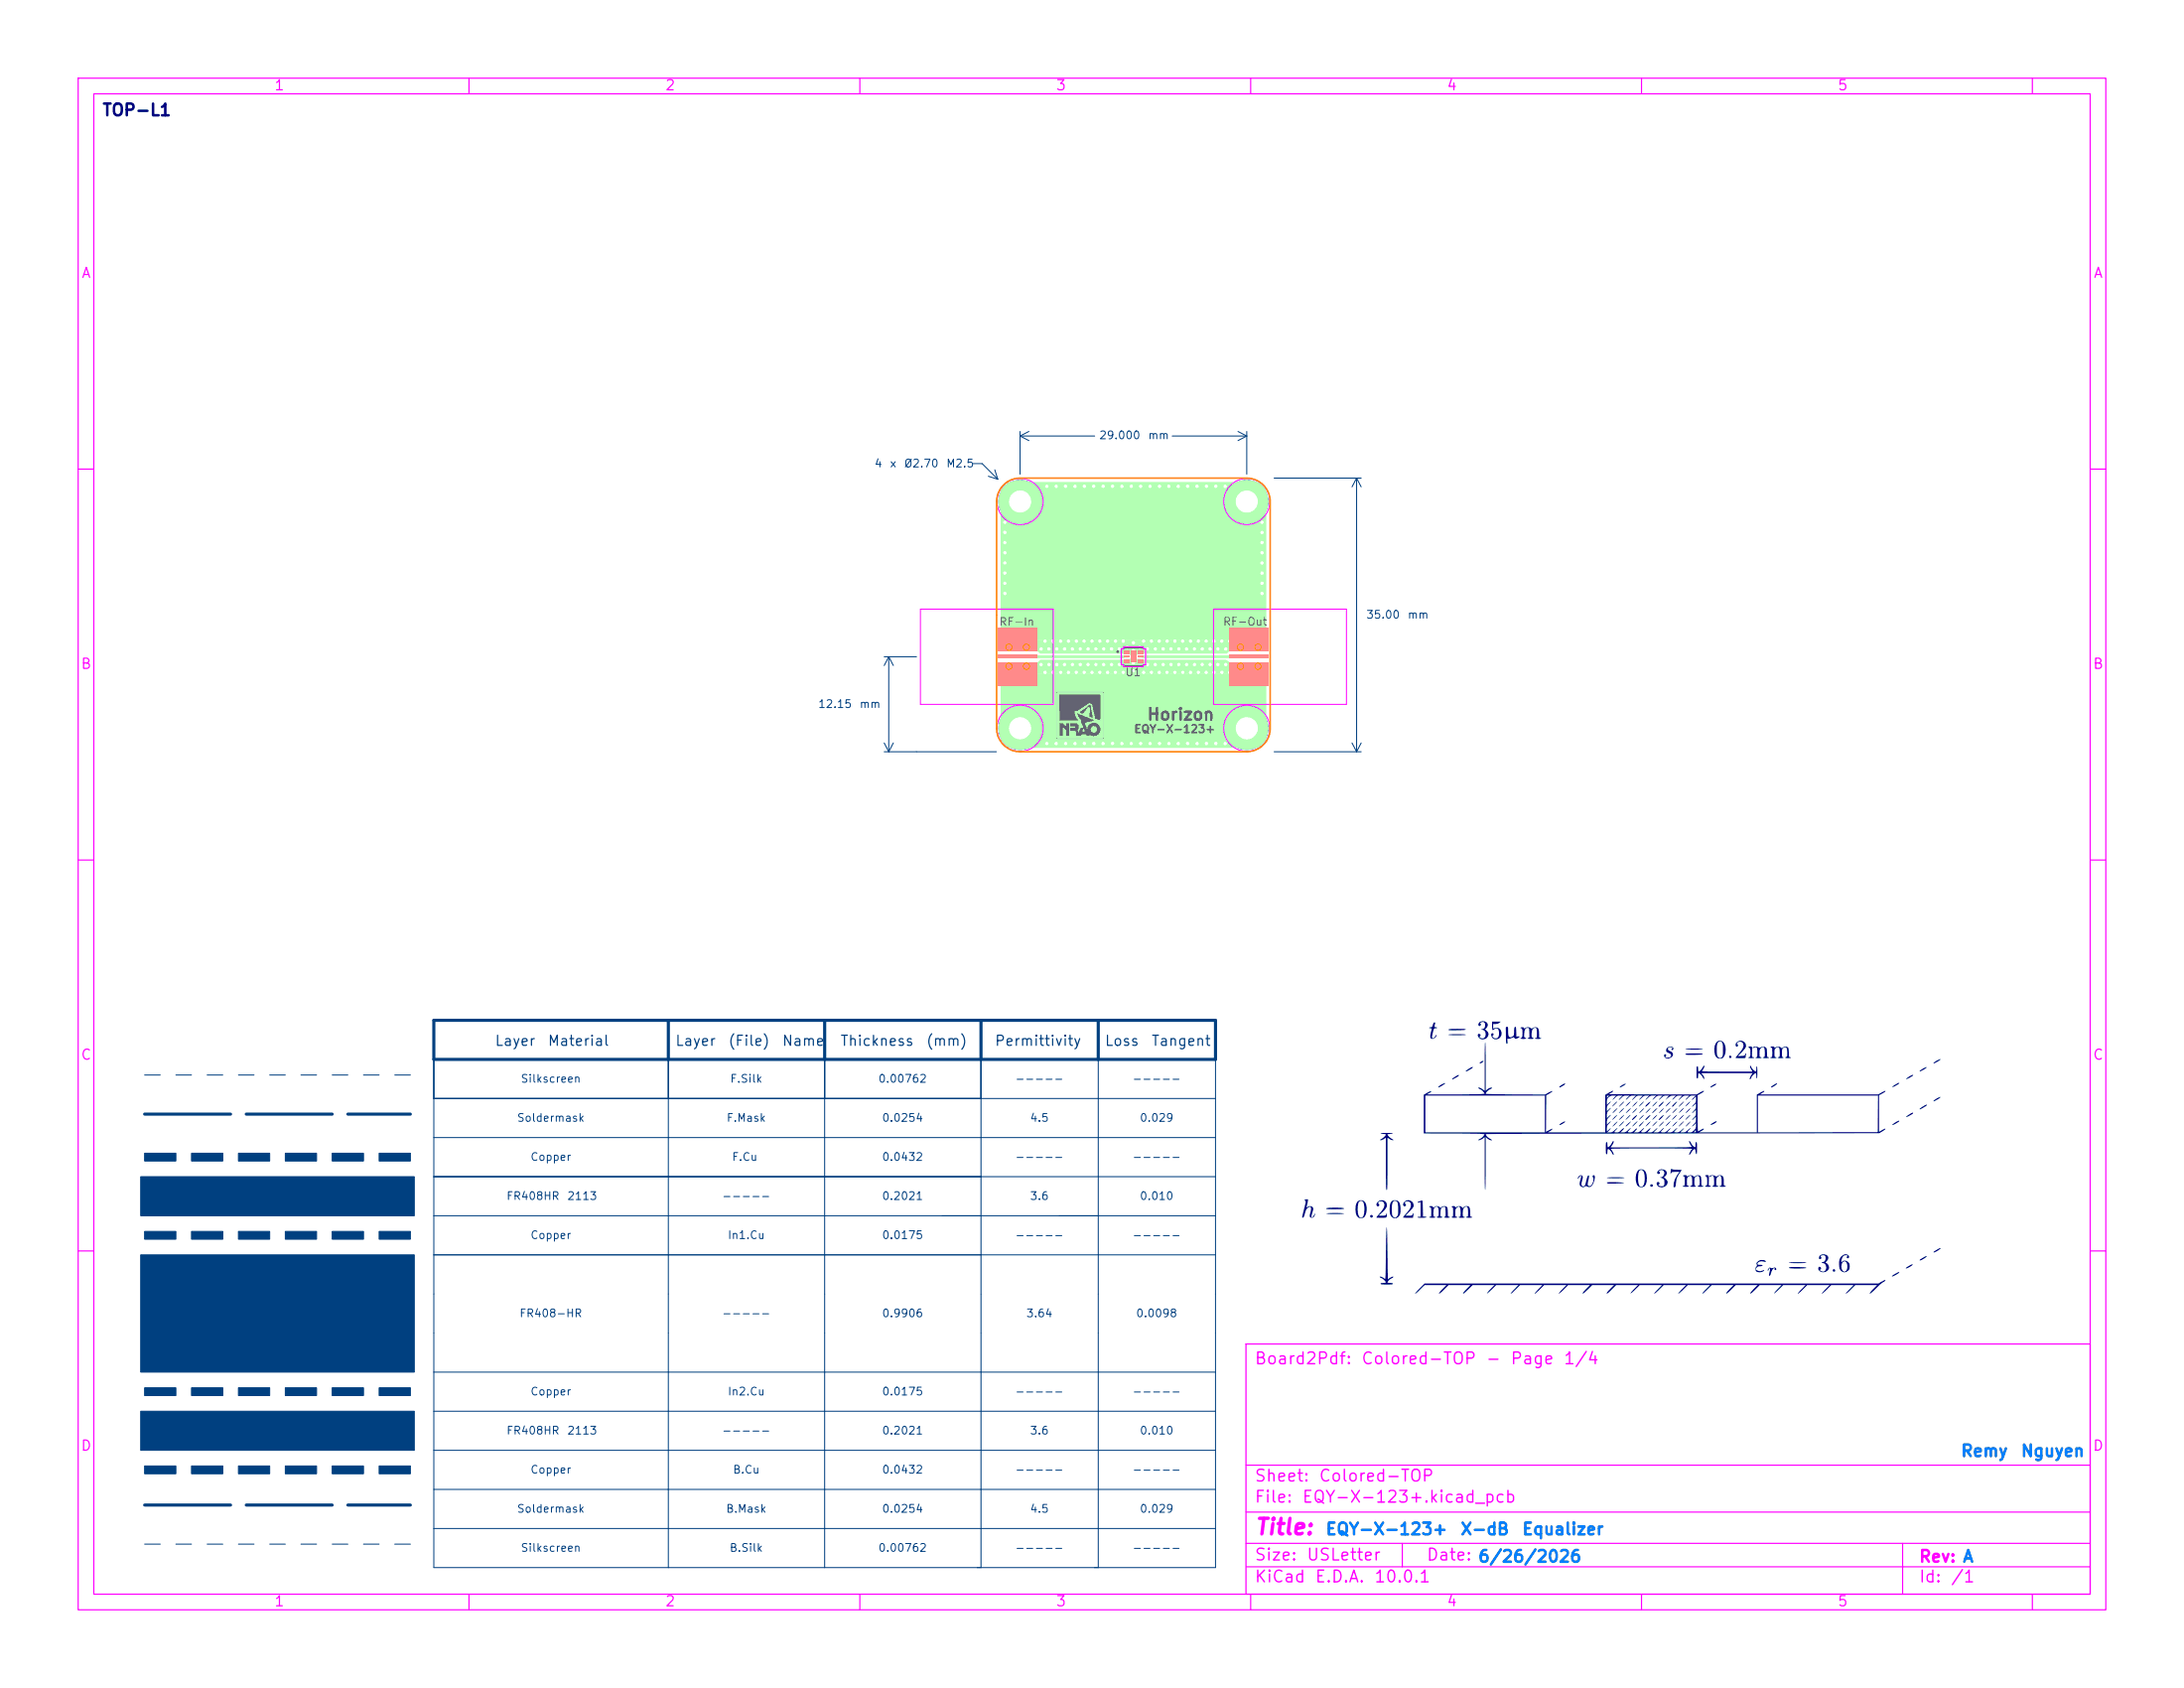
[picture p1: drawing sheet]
<svg xmlns="http://www.w3.org/2000/svg" width="279mm" height="216mm" viewBox="0 0 279 216" stroke-linecap="round" stroke-linejoin="round" font-family="sans-serif">
<g fill="none" stroke="#0080ff" stroke-width=".15">
<circle cx="130.5" cy="64.1" r="2.7"/>
<circle cx="159.5" cy="64.1" r="2.7"/>
<circle cx="130.5" cy="93.1" r="2.7"/>
<circle cx="159.5" cy="93.1" r="2.7"/>
</g>
<g fill="#b3ffb3">
<path d="M143.7 83.2h.7v.4h-.7z"/>
<path d="M143.7 83.9h.7v.2h-.7z"/>
<path d="M143.7 84.4h.7v.4h-.7z"/>
<path d="M145.5 84.4h.7v.4h-.7z"/>
<path d="M145.5 83.9h.7v.2h-.7z"/>
<path d="M145.5 83.2h.7v.4h-.7z"/>
<path d="M144.7 83.3h.6v1.4h-.6z"/>
</g>
<path d="M157.3 84h5.1" fill="none" stroke="#b3ffb3" stroke-width=".41"/>
<g fill="#b3ffb3">
<path d="M157.3 84.7h5.1v3.1h-5.1z"/>
<path d="M157.3 80.2h5.1v3.1h-5.1z"/>
</g>
<g fill="#b3ffb3" stroke="#b3ffb3" stroke-width=".13">
<circle cx="159.5" cy="93.1" r="2.7"/>
<circle cx="159.5" cy="64.1" r="2.7"/>
<circle cx="130.5" cy="64.1" r="2.7"/>
</g>
<path d="M127.6 84h5.1" fill="none" stroke="#b3ffb3" stroke-width=".41"/>
<g fill="#b3ffb3">
<path d="M127.6 80.2h5.1v3.1h-5.1z"/>
<path d="M127.6 84.7h5.1v3.1h-5.1z"/>
</g>
<g fill="#b3ffb3" stroke="#b3ffb3" stroke-width=".13">
<circle cx="130.5" cy="93.1" r="2.7"/>
<circle cx="139.9" cy="95.1" r=".3"/>
<circle cx="145.8" cy="85.2" r=".3"/>
<circle cx="155.3" cy="82" r=".3"/>
<circle cx="136.3" cy="62.2" r=".3"/>
<circle cx="136.7" cy="82" r=".3"/>
<circle cx="161.8" cy="85.8" r=".3"/>
<circle cx="145.8" cy="82.8" r=".3"/>
<circle cx="150.3" cy="82" r=".3"/>
<circle cx="148.3" cy="82" r=".3"/>
<circle cx="156.7" cy="95.1" r=".3"/>
<circle cx="140.7" cy="82" r=".3"/>
<circle cx="145.9" cy="95.1" r=".3"/>
<circle cx="154.3" cy="86" r=".3"/>
<circle cx="135.7" cy="86" r=".3"/>
<circle cx="161.5" cy="75.9" r=".3"/>
<circle cx="133.9" cy="95.1" r=".3"/>
<circle cx="146.8" cy="83" r=".3"/>
<circle cx="145" cy="84.8" r=".3"/>
<circle cx="146.8" cy="85" r=".3"/>
<circle cx="150.8" cy="83" r=".3"/>
<circle cx="152.3" cy="82" r=".3"/>
<circle cx="148.8" cy="83" r=".3"/>
<circle cx="145.9" cy="62.2" r=".3"/>
<circle cx="160.4" cy="85.8" r=".3"/>
<circle cx="151.9" cy="62.2" r=".3"/>
<circle cx="159.2" cy="82.2" r=".3"/>
<circle cx="132.3" cy="82.3" r=".3"/>
<circle cx="151.3" cy="82" r=".3"/>
<circle cx="156.3" cy="82" r=".3"/>
<circle cx="135.2" cy="85" r=".3"/>
<circle cx="150.7" cy="62.2" r=".3"/>
<circle cx="159.8" cy="82.8" r=".3"/>
<circle cx="161.2" cy="86.4" r=".3"/>
<circle cx="141.2" cy="85" r=".3"/>
<circle cx="152.8" cy="85" r=".3"/>
<circle cx="136.7" cy="86" r=".3"/>
<circle cx="148.8" cy="85" r=".3"/>
<circle cx="154.3" cy="62.2" r=".3"/>
<circle cx="141.1" cy="62.2" r=".3"/>
<circle cx="155.3" cy="86" r=".3"/>
<circle cx="155.5" cy="62.2" r=".3"/>
<circle cx="129.6" cy="82.2" r=".3"/>
<circle cx="145" cy="85.8" r=".3"/>
<circle cx="151.9" cy="95.1" r=".3"/>
<circle cx="154.3" cy="82" r=".3"/>
<circle cx="138.7" cy="86" r=".3"/>
<circle cx="128.8" cy="81.6" r=".3"/>
<circle cx="146.3" cy="86" r=".3"/>
<circle cx="159.8" cy="85.2" r=".3"/>
<circle cx="137.5" cy="95.1" r=".3"/>
<circle cx="156.3" cy="86" r=".3"/>
<circle cx="129.6" cy="85.8" r=".3"/>
<circle cx="161.5" cy="69.4" r=".3"/>
<circle cx="154.8" cy="85" r=".3"/>
<circle cx="159.4" cy="85.8" r=".3"/>
<circle cx="135.1" cy="62.2" r=".3"/>
<circle cx="128.5" cy="70.7" r=".3"/>
<circle cx="138.7" cy="82" r=".3"/>
<circle cx="153.3" cy="82" r=".3"/>
<circle cx="141.1" cy="95.1" r=".3"/>
<circle cx="150.8" cy="85" r=".3"/>
<circle cx="157.3" cy="82" r=".3"/>
<circle cx="148.3" cy="62.2" r=".3"/>
<circle cx="133.2" cy="85" r=".3"/>
<circle cx="149.3" cy="86" r=".3"/>
<circle cx="135.2" cy="83" r=".3"/>
<circle cx="134.7" cy="86" r=".3"/>
<circle cx="133.9" cy="62.2" r=".3"/>
<circle cx="134.2" cy="85" r=".3"/>
<circle cx="148.3" cy="86" r=".3"/>
<circle cx="147.1" cy="62.2" r=".3"/>
<circle cx="157.7" cy="85.2" r=".3"/>
<circle cx="155.5" cy="95.1" r=".3"/>
<circle cx="128.5" cy="73.3" r=".3"/>
<circle cx="132.2" cy="85.7" r=".3"/>
<circle cx="147.3" cy="82" r=".3"/>
<circle cx="153.1" cy="95.1" r=".3"/>
<circle cx="143.7" cy="86" r=".3"/>
<circle cx="135.1" cy="95.1" r=".3"/>
<circle cx="144.7" cy="62.2" r=".3"/>
<circle cx="150.3" cy="86" r=".3"/>
<circle cx="144.7" cy="95.1" r=".3"/>
<circle cx="143.7" cy="82" r=".3"/>
<circle cx="135.7" cy="82" r=".3"/>
<circle cx="161.5" cy="70.7" r=".3"/>
<circle cx="139.7" cy="86" r=".3"/>
<circle cx="134.2" cy="83" r=".3"/>
<circle cx="139.7" cy="82" r=".3"/>
<circle cx="143.5" cy="62.2" r=".3"/>
<circle cx="142.2" cy="85" r=".3"/>
<circle cx="147.1" cy="95.1" r=".3"/>
<circle cx="149.5" cy="62.2" r=".3"/>
<circle cx="156.8" cy="85" r=".3"/>
<circle cx="141.2" cy="83" r=".3"/>
<circle cx="153.8" cy="85" r=".3"/>
<circle cx="128.5" cy="75.9" r=".3"/>
<circle cx="157.3" cy="86" r=".3"/>
<circle cx="148.3" cy="95.1" r=".3"/>
<circle cx="128.8" cy="86.4" r=".3"/>
<circle cx="161.5" cy="66.8" r=".3"/>
<circle cx="139.9" cy="62.2" r=".3"/>
<circle cx="155.8" cy="85" r=".3"/>
<circle cx="142.7" cy="86" r=".3"/>
<circle cx="130.6" cy="85.8" r=".3"/>
<circle cx="137.7" cy="82" r=".3"/>
<circle cx="153.1" cy="62.2" r=".3"/>
<circle cx="141.7" cy="82" r=".3"/>
<circle cx="158.6" cy="81.6" r=".3"/>
<circle cx="150.7" cy="95.1" r=".3"/>
<circle cx="139.2" cy="83" r=".3"/>
<circle cx="131.4" cy="86.4" r=".3"/>
<circle cx="156.8" cy="83" r=".3"/>
<circle cx="151.8" cy="83" r=".3"/>
<circle cx="142.2" cy="83" r=".3"/>
<circle cx="149.8" cy="83" r=".3"/>
<circle cx="139.2" cy="85" r=".3"/>
<circle cx="149.3" cy="82" r=".3"/>
<circle cx="128.5" cy="72" r=".3"/>
<circle cx="136.2" cy="85" r=".3"/>
<circle cx="146.3" cy="82" r=".3"/>
<circle cx="161.8" cy="82.2" r=".3"/>
<circle cx="154.3" cy="95.1" r=".3"/>
<circle cx="137.5" cy="62.2" r=".3"/>
<circle cx="145" cy="84" r=".3"/>
<circle cx="152.3" cy="86" r=".3"/>
<circle cx="153.3" cy="86" r=".3"/>
<circle cx="160.4" cy="82.2" r=".3"/>
<circle cx="142.3" cy="62.2" r=".3"/>
<circle cx="144.2" cy="82.8" r=".3"/>
<circle cx="151.8" cy="85" r=".3"/>
<circle cx="136.2" cy="83" r=".3"/>
<circle cx="147.8" cy="85" r=".3"/>
<circle cx="130.8" cy="82.2" r=".3"/>
<circle cx="137.7" cy="86" r=".3"/>
<circle cx="142.7" cy="82" r=".3"/>
<circle cx="155.8" cy="83" r=".3"/>
<circle cx="138.2" cy="85" r=".3"/>
<circle cx="145" cy="82.2" r=".3"/>
<circle cx="128.5" cy="74.6" r=".3"/>
<circle cx="161.5" cy="74.6" r=".3"/>
<circle cx="157.7" cy="82.8" r=".3"/>
<circle cx="131.4" cy="81.6" r=".3"/>
<circle cx="161.5" cy="72" r=".3"/>
<circle cx="154.8" cy="83" r=".3"/>
<circle cx="133.2" cy="83" r=".3"/>
<circle cx="156.7" cy="62.2" r=".3"/>
<circle cx="147.8" cy="83" r=".3"/>
<circle cx="128.5" cy="68.1" r=".3"/>
<circle cx="161.5" cy="68.1" r=".3"/>
<circle cx="130.2" cy="85.2" r=".3"/>
<circle cx="144.2" cy="85.2" r=".3"/>
<circle cx="141.7" cy="86" r=".3"/>
<circle cx="138.7" cy="62.2" r=".3"/>
<circle cx="140.7" cy="86" r=".3"/>
<circle cx="143.5" cy="95.1" r=".3"/>
<circle cx="158.6" cy="86.4" r=".3"/>
<circle cx="152.8" cy="83" r=".3"/>
<circle cx="133.7" cy="82" r=".3"/>
<circle cx="145" cy="83.2" r=".3"/>
<circle cx="149.5" cy="95.1" r=".3"/>
<circle cx="143.2" cy="83" r=".3"/>
<circle cx="128.5" cy="69.4" r=".3"/>
<circle cx="134.7" cy="82" r=".3"/>
<circle cx="140.2" cy="83" r=".3"/>
<circle cx="147.3" cy="86" r=".3"/>
<circle cx="140.2" cy="85" r=".3"/>
<circle cx="143.2" cy="85" r=".3"/>
<circle cx="130.2" cy="82.8" r=".3"/>
<circle cx="161.5" cy="73.3" r=".3"/>
<circle cx="142.3" cy="95.1" r=".3"/>
<circle cx="128.2" cy="85.8" r=".3"/>
<circle cx="137.2" cy="85" r=".3"/>
<circle cx="133.7" cy="86" r=".3"/>
<circle cx="136.3" cy="95.1" r=".3"/>
<circle cx="153.8" cy="83" r=".3"/>
<circle cx="137.2" cy="83" r=".3"/>
<circle cx="151.3" cy="86" r=".3"/>
<circle cx="128.5" cy="66.8" r=".3"/>
<circle cx="161.2" cy="81.6" r=".3"/>
<circle cx="128.2" cy="82.2" r=".3"/>
<circle cx="138.7" cy="95.1" r=".3"/>
<circle cx="138.2" cy="83" r=".3"/>
<circle cx="149.8" cy="85" r=".3"/>
</g>
<path d="M130.2 84h13.3M146.5 84h13.3" fill="none" stroke="#b3ffb3" stroke-width=".37"/>
<g fill="#b3ffb3">
<path d="M145.7 83.9l.8-.1v.4l-.8-.1z"/>
<path d="M143.5 83.8l.8 .1v.2l-.8 .1z"/>
<path d="M127.9 81.8h34.1v1.4l-.7 .1-.1-.2a.41 .41 0 0 0 .1-.6 .41 .41 0 0 0-.6 0 .41 .41 0 0 0-.1 .5l.1 .2-.1 .1h-1.5l-.1-.2a.41 .41 0 0 0 0-.6 .41 .41 0 0 0-.5 0 .41 .41 0 0 0-.1 .5l.1 .2-.1 .1h-1.1l-.5 .3h-10.4l-.9 .1-.1 .1-.1 .3 .2 .2 1 .1h10.3l.5 .3h1.1v.2a.42 .42 0 0 0 0 .6 .42 .42 0 0 0 .6 0 .42 .42 0 0 0 0-.6l.1-.2h1.5l.1 .1-.1 .1a.41 .41 0 0 0 .1 .6 .41 .41 0 0 0 .6 0 .41 .41 0 0 0-.1-.6l.1-.2 .7 .1v1.2v.1h-34.1v-1.4h.8l.1 .2a.42 .42 0 0 0 0 .6 .42 .42 0 0 0 .6 0 .42 .42 0 0 0-.1-.6l.1-.2h1.5l.2 .1-.1 .1a.41 .41 0 0 0 0 .6 .41 .41 0 0 0 .6 0 .41 .41 0 0 0 0-.6l.1-.2h1l.5-.3h10.4l.9-.1 .1-.1 .1-.3-.2-.2-1-.1h-10.3l-.5-.3h-1l-.1-.1a.43 .43 0 0 0 0-.7 .43 .43 0 0 0-.7 .2l.2 .5-.2 .1h-1.5l-.1-.1 .1-.1a.41 .41 0 0 0-.1-.6 .41 .41 0 0 0-.6 0 .41 .41 0 0 0 .1 .6l-.1 .2-.8-.1z"/>
<path d="M128 86.1h34v8.7l-.4 .5-.5 .4-32.2-.1-.6-.4-.3-.4z"/>
<path d="M128.3 62.1l.6-.4h32.3l.5 .4 .3 .4v19.3h-34v-19.2z"/>
</g>
<g fill="#fff" stroke="#fff" stroke-width=".13">
<circle cx="139.9" cy="95.1" r=".15"/>
<circle cx="145.8" cy="85.2" r=".15"/>
<circle cx="155.3" cy="82" r=".15"/>
<circle cx="136.3" cy="62.2" r=".15"/>
<circle cx="136.7" cy="82" r=".15"/>
<circle cx="161.8" cy="85.8" r=".15"/>
<circle cx="145.8" cy="82.8" r=".15"/>
<circle cx="150.3" cy="82" r=".15"/>
<circle cx="148.3" cy="82" r=".15"/>
<circle cx="156.7" cy="95.1" r=".15"/>
<circle cx="140.7" cy="82" r=".15"/>
<circle cx="145.9" cy="95.1" r=".15"/>
<circle cx="154.3" cy="86" r=".15"/>
<circle cx="135.7" cy="86" r=".15"/>
<circle cx="161.4" cy="75.9" r=".15"/>
<circle cx="133.9" cy="95.1" r=".15"/>
<circle cx="146.8" cy="83" r=".15"/>
<circle cx="145" cy="84.8" r=".15"/>
<circle cx="146.8" cy="85" r=".15"/>
<circle cx="150.8" cy="83" r=".15"/>
<circle cx="152.3" cy="82" r=".15"/>
<circle cx="148.8" cy="83" r=".15"/>
<circle cx="145.9" cy="62.2" r=".15"/>
<circle cx="160.4" cy="85.8" r=".15"/>
<circle cx="151.9" cy="62.2" r=".15"/>
<circle cx="159.2" cy="82.2" r=".15"/>
<circle cx="132.3" cy="82.3" r=".15"/>
<circle cx="151.3" cy="82" r=".15"/>
<circle cx="156.3" cy="82" r=".15"/>
<circle cx="135.2" cy="85" r=".15"/>
<circle cx="150.7" cy="62.2" r=".15"/>
<circle cx="159.8" cy="82.8" r=".15"/>
<circle cx="161.2" cy="86.4" r=".15"/>
<circle cx="141.2" cy="85" r=".15"/>
<circle cx="152.8" cy="85" r=".15"/>
<circle cx="136.7" cy="86" r=".15"/>
<circle cx="148.8" cy="85" r=".15"/>
<circle cx="154.3" cy="62.2" r=".15"/>
<circle cx="141.1" cy="62.2" r=".15"/>
<circle cx="155.3" cy="86" r=".15"/>
<circle cx="155.5" cy="62.2" r=".15"/>
<circle cx="129.6" cy="82.2" r=".15"/>
<circle cx="145" cy="85.8" r=".15"/>
<circle cx="151.9" cy="95.1" r=".15"/>
<circle cx="154.3" cy="82" r=".15"/>
<circle cx="138.7" cy="86" r=".15"/>
<circle cx="128.8" cy="81.6" r=".15"/>
<circle cx="146.3" cy="86" r=".15"/>
<circle cx="159.8" cy="85.2" r=".15"/>
<circle cx="137.5" cy="95.1" r=".15"/>
<circle cx="156.3" cy="86" r=".15"/>
<circle cx="129.6" cy="85.8" r=".15"/>
<circle cx="161.4" cy="69.4" r=".15"/>
<circle cx="154.8" cy="85" r=".15"/>
<circle cx="159.4" cy="85.8" r=".15"/>
<circle cx="135.1" cy="62.2" r=".15"/>
<circle cx="128.5" cy="70.7" r=".15"/>
<circle cx="138.7" cy="82" r=".15"/>
<circle cx="153.3" cy="82" r=".15"/>
<circle cx="141.1" cy="95.1" r=".15"/>
<circle cx="150.8" cy="85" r=".15"/>
<circle cx="157.3" cy="82" r=".15"/>
<circle cx="148.3" cy="62.2" r=".15"/>
<circle cx="133.2" cy="85" r=".15"/>
<circle cx="149.3" cy="86" r=".15"/>
<circle cx="135.2" cy="83" r=".15"/>
<circle cx="134.7" cy="86" r=".15"/>
<circle cx="133.9" cy="62.2" r=".15"/>
<circle cx="134.2" cy="85" r=".15"/>
<circle cx="148.3" cy="86" r=".15"/>
<circle cx="147.1" cy="62.2" r=".15"/>
<circle cx="157.7" cy="85.2" r=".15"/>
<circle cx="155.5" cy="95.1" r=".15"/>
<circle cx="128.6" cy="73.3" r=".15"/>
<circle cx="132.2" cy="85.7" r=".15"/>
<circle cx="147.3" cy="82" r=".15"/>
<circle cx="153.1" cy="95.1" r=".15"/>
<circle cx="143.7" cy="86" r=".15"/>
<circle cx="135.1" cy="95.1" r=".15"/>
<circle cx="144.7" cy="62.2" r=".15"/>
<circle cx="150.3" cy="86" r=".15"/>
<circle cx="144.7" cy="95.1" r=".15"/>
<circle cx="143.7" cy="82" r=".15"/>
<circle cx="135.7" cy="82" r=".15"/>
<circle cx="161.4" cy="70.7" r=".15"/>
<circle cx="139.7" cy="86" r=".15"/>
<circle cx="134.2" cy="83" r=".15"/>
<circle cx="139.7" cy="82" r=".15"/>
<circle cx="143.5" cy="62.2" r=".15"/>
<circle cx="142.2" cy="85" r=".15"/>
<circle cx="147.1" cy="95.1" r=".15"/>
<circle cx="149.5" cy="62.2" r=".15"/>
<circle cx="156.8" cy="85" r=".15"/>
<circle cx="141.2" cy="83" r=".15"/>
<circle cx="153.8" cy="85" r=".15"/>
<circle cx="128.6" cy="75.9" r=".15"/>
<circle cx="157.3" cy="86" r=".15"/>
<circle cx="148.3" cy="95.1" r=".15"/>
<circle cx="128.8" cy="86.4" r=".15"/>
<circle cx="161.4" cy="66.8" r=".15"/>
<circle cx="139.9" cy="62.2" r=".15"/>
<circle cx="155.8" cy="85" r=".15"/>
<circle cx="142.7" cy="86" r=".15"/>
<circle cx="130.6" cy="85.8" r=".15"/>
<circle cx="137.7" cy="82" r=".15"/>
<circle cx="153.1" cy="62.2" r=".15"/>
<circle cx="141.7" cy="82" r=".15"/>
<circle cx="158.6" cy="81.6" r=".15"/>
<circle cx="150.7" cy="95.1" r=".15"/>
<circle cx="139.2" cy="83" r=".15"/>
<circle cx="131.4" cy="86.4" r=".15"/>
<circle cx="156.8" cy="83" r=".15"/>
<circle cx="151.8" cy="83" r=".15"/>
<circle cx="142.2" cy="83" r=".15"/>
<circle cx="149.8" cy="83" r=".15"/>
<circle cx="139.2" cy="85" r=".15"/>
<circle cx="149.3" cy="82" r=".15"/>
<circle cx="128.5" cy="72" r=".15"/>
<circle cx="136.2" cy="85" r=".15"/>
<circle cx="146.3" cy="82" r=".15"/>
<circle cx="161.8" cy="82.2" r=".15"/>
<circle cx="154.3" cy="95.1" r=".15"/>
<circle cx="137.5" cy="62.2" r=".15"/>
<circle cx="145" cy="84" r=".15"/>
<circle cx="152.3" cy="86" r=".15"/>
<circle cx="153.3" cy="86" r=".15"/>
<circle cx="160.4" cy="82.2" r=".15"/>
<circle cx="142.3" cy="62.2" r=".15"/>
<circle cx="144.2" cy="82.8" r=".15"/>
<circle cx="151.8" cy="85" r=".15"/>
<circle cx="136.2" cy="83" r=".15"/>
<circle cx="147.8" cy="85" r=".15"/>
<circle cx="130.8" cy="82.2" r=".15"/>
<circle cx="137.7" cy="86" r=".15"/>
<circle cx="142.7" cy="82" r=".15"/>
<circle cx="155.8" cy="83" r=".15"/>
<circle cx="138.2" cy="85" r=".15"/>
<circle cx="145" cy="82.2" r=".15"/>
<circle cx="128.6" cy="74.6" r=".15"/>
<circle cx="161.4" cy="74.6" r=".15"/>
<circle cx="157.7" cy="82.8" r=".15"/>
<circle cx="131.4" cy="81.6" r=".15"/>
<circle cx="161.4" cy="72" r=".15"/>
<circle cx="154.8" cy="83" r=".15"/>
<circle cx="133.2" cy="83" r=".15"/>
<circle cx="156.7" cy="62.2" r=".15"/>
<circle cx="147.8" cy="83" r=".15"/>
<circle cx="128.5" cy="68.1" r=".15"/>
<circle cx="161.4" cy="68.1" r=".15"/>
<circle cx="130.2" cy="85.2" r=".15"/>
<circle cx="144.2" cy="85.2" r=".15"/>
<circle cx="141.7" cy="86" r=".15"/>
<circle cx="138.7" cy="62.2" r=".15"/>
<circle cx="140.7" cy="86" r=".15"/>
<circle cx="143.5" cy="95.1" r=".15"/>
<circle cx="158.6" cy="86.4" r=".15"/>
<circle cx="152.8" cy="83" r=".15"/>
<circle cx="133.7" cy="82" r=".15"/>
<circle cx="145" cy="83.2" r=".15"/>
<circle cx="149.5" cy="95.1" r=".15"/>
<circle cx="143.2" cy="83" r=".15"/>
<circle cx="128.5" cy="69.4" r=".15"/>
<circle cx="134.7" cy="82" r=".15"/>
<circle cx="140.2" cy="83" r=".15"/>
<circle cx="147.3" cy="86" r=".15"/>
<circle cx="140.2" cy="85" r=".15"/>
<circle cx="143.2" cy="85" r=".15"/>
<circle cx="130.2" cy="82.8" r=".15"/>
<circle cx="161.4" cy="73.3" r=".15"/>
<circle cx="142.3" cy="95.1" r=".15"/>
<circle cx="128.2" cy="85.8" r=".15"/>
<circle cx="137.2" cy="85" r=".15"/>
<circle cx="133.7" cy="86" r=".15"/>
<circle cx="136.3" cy="95.1" r=".15"/>
<circle cx="153.8" cy="83" r=".15"/>
<circle cx="137.2" cy="83" r=".15"/>
<circle cx="151.3" cy="86" r=".15"/>
<circle cx="128.5" cy="66.8" r=".15"/>
<circle cx="161.2" cy="81.6" r=".15"/>
<circle cx="128.2" cy="82.2" r=".15"/>
<circle cx="138.7" cy="95.1" r=".15"/>
<circle cx="138.2" cy="83" r=".15"/>
<circle cx="149.8" cy="85" r=".15"/>
<circle cx="159.5" cy="93.1" r="1.35"/>
<circle cx="159.5" cy="64.1" r="1.35"/>
<circle cx="130.5" cy="64.1" r="1.35"/>
<circle cx="130.5" cy="93.1" r="1.35"/>
</g>
<g fill="#ff8a8a">
<path d="M143.7 83.2h.7v.4h-.7z"/>
<path d="M143.7 83.9h.7v.2h-.7z"/>
<path d="M143.7 84.4h.7v.4h-.7z"/>
<path d="M145.5 84.4h.7v.4h-.7z"/>
<path d="M145.5 83.9h.7v.2h-.7z"/>
<path d="M145.5 83.2h.7v.4h-.7z"/>
<path d="M144.7 83.3h.6v1.4h-.6z"/>
</g>
<path d="M157.3 84h5.1" fill="none" stroke="#ff8a8a" stroke-width=".41"/>
<g fill="#ff8a8a">
<path d="M157.3 84.7h5.1v3.1h-5.1z"/>
<path d="M157.3 80.2h5.1v3.1h-5.1z"/>
</g>
<path d="M127.6 84h5.1" fill="none" stroke="#ff8a8a" stroke-width=".41"/>
<g fill="#ff8a8a">
<path d="M127.6 80.2h5.1v3.1h-5.1z"/>
<path d="M127.6 84.7h5.1v3.1h-5.1z"/>
</g>
<g fill="none" stroke="#f0f" stroke-width=".15">
<path d="M10 10h259.4v195.9h-259.4zM12 12h255.4v191.9h-255.4zM60 10v2M110 10v2M160 10v2M210 10v2M260 10v2M10 60h2M267.4 60h2M143.4 83h.3v-.3h2.6v.3h.3v2h-.3v.3h-2.6v-.3h-.3zM10 110h2M267.4 110h2"/>
<path d="M10 160h2M159.4 171.9h108v32h-108zM267.4 160h2M159.4 197.4h108M159.4 193.4h108M159.4 187.4h108M179.4 197.4v3M243.4 197.4v6.5M60 203.9v2M110 203.9v2M159.4 200.4h108M160 203.9v2"/>
<path d="M210 203.9v2M260 203.9v2"/>
</g>
<g fill="none" stroke="#f0f" stroke-width=".13">
<path d="M117.8 77.9h16.9v12.2h-16.9zM155.2 77.9h17v12.2h-17z"/>
<circle cx="130.5" cy="64.1" r="2.95"/>
<circle cx="159.5" cy="64.1" r="2.95"/>
<circle cx="130.5" cy="93.1" r="2.95"/>
<circle cx="159.5" cy="93.1" r="2.95"/>
</g>
<g fill="none" stroke="#626262" stroke-width=".15">
<path d="M143.9 85.1h2.2M143.9 82.9h2.2"/>
<circle cx="143" cy="83.3" r=".1"/>
</g>
<g fill="#626262">
<path d="M135.6 92.5h.4l.4 .4v-.4h.4v1.6h-.4v-.7l-.4-.4v1.1h-.4z"/>
<path d="M135.2 88.5h5.9v6h-5.9v-1.5v1.3a.17 .17 0 0 0 0 .2 .17 .17 0 0 0 .3 0h5.6v-6h-5.9v4.5z"/>
<path d="M138.1 91.1l1.1-.8 .1-.2 .3 .2-.1 .1 .3 1.4h-.2a.28 .28 0 0 1-.3-.2 .28 .28 0 0 1 .1-.3l.1-.7-.3-.2-.3 .5a.5 .5 0 0 1-.4 .4z"/>
<path d="M135.5 88.9h5.3v3a.14 .14 0 0 1 0 .2 .14 .14 0 0 1-.2 0l-.5-.2-.3-1.4a.48 .48 0 0 0-.5-.6l-1.3 .9a.34 .34 0 0 1-.5 .1 1.43 1.43 0 0 0 .5 1.2h-2.5z"/>
<path d="M137.8 91.2l2.1 .9-1.1 .4 .3 .8a.84 .84 0 0 1 1.1-.8 .84 .84 0 0 1 .5 1.2 .84 .84 0 0 1-1.3 .2v.2h-.4v-.2h-.7v.2h-.7v-.4a.18 .18 0 0 0 0-.2 .18 .18 0 0 0-.2 0h-.5v-.4h.4a.16 .16 0 0 0 .2 0 .16 .16 0 0 0 0-.2h-.6v-.4h.5a.51 .51 0 0 1 .6 .3 .51 .51 0 0 1-.2 .6l.2 .3 .1-.1h.7l-.1-.3h.8a.4 .4 0 0 0 .6 .3 .4 .4 0 0 0 0-.7 .4 .4 0 0 0-.6 .3l-.8 .1-.1-.1-.1 .4h-.4l.1-.5h.4l-.3-.7v-.4l-.4-.4z"/>
</g>
<path d="M128.4 62a3 3 0 0 1 2.1-.9h29a3 3 0 0 1 3 3.1v28.9a3 3 0 0 1-3 3.1l-29-.1a3 3 0 0 1-3-2.9v-29.1a3 3 0 0 1 .9-2.1z" fill="none" stroke="#ff8000" stroke-width=".2"/>
<g fill="none" stroke="#ff8000" stroke-width=".13">
<circle cx="129.1" cy="85.2" r=".41"/>
<circle cx="129.1" cy="82.8" r=".41"/>
<circle cx="131.3" cy="85.2" r=".41"/>
<circle cx="131.3" cy="82.8" r=".41"/>
<circle cx="158.7" cy="82.8" r=".41"/>
<circle cx="158.7" cy="85.2" r=".41"/>
<circle cx="160.9" cy="82.8" r=".41"/>
<circle cx="160.9" cy="85.2" r=".41"/>
</g>
<g fill="none" stroke="#004080" stroke-width=".13">
<path d="M124.5 59.3h1.1l2 2M130.5 55.2v5.5M130.5 55.8h9.5M130.5 55.8l1.1 .6M131.6 55.2l-1.1 .6M150 55.8h9.5M158.4 55.2l1.1 .6M159.5 55.2v5.5M159.5 55.8l-1.1 .6M126.4 60.9l1.2 .4M127.3 60.1l.3 1.2M163 61.2h11.1"/>
<path d="M173.6 61.2v35M173.6 61.2l.5 1.1M173.6 61.2l-.6 1.1M113.1 96.2h14.4M113.1 84h4.1M113.1 95l.6 1.2M113.7 84v12.2M113.7 84l.6 1.1M113.7 84l-.6 1.1M114.3 95l-.6 1.2M163 96.2h11.1M173 95l.6 1.2"/>
<path d="M174.1 95l-.5 1.2M18.5 137.5h2M22.5 137.5h2M26.5 137.5h2M30.5 137.5h2M34.5 137.5h2M38.5 137.5h2M42.5 137.5h2M46.5 137.5h2M50.5 137.5h2M85.5 135.5v65M105.5 135.5v65"/>
<path d="M140.5 135.5v65M155.5 135.5v65h-100v-65h70v65M55.5 140.5h100M55.5 145.5h100M55.5 150.5h100M55.5 155.5h100M55.5 160.5h100M55.5 175.5h100M18.5 197.5h2M22.5 197.5h2M26.5 197.5h2M30.5 197.5h2"/>
<path d="M34.5 197.5h2M38.5 197.5h2M42.5 197.5h2M46.5 197.5h2M50.5 197.5h2M55.5 180.5h100M55.5 185.5h100M55.5 190.5h100M55.5 195.5h100"/>
</g>
<path d="M55.5 130.5h100v5h-100zM85.5 130.5v5M105.5 130.5v5M125.5 130.5v5M140.5 130.5v5M18.5 142.5h11M31.5 142.5h11M44.5 142.5h8M18.5 192.5h11M31.5 192.5h11M44.5 192.5h8" fill="none" stroke="#004080" stroke-width=".4"/>
<g fill="#004080" stroke="#004080" stroke-width=".13">
<path d="M18.5 147.5h4v1h-4z"/>
<path d="M18.5 157.5h4v1h-4z"/>
<path d="M18.5 177.5h4v1h-4z"/>
<path d="M18.5 187.5h4v1h-4z"/>
<path d="M24.5 147.5h4v1h-4z"/>
<path d="M24.5 157.5h4v1h-4z"/>
<path d="M24.5 177.5h4v1h-4z"/>
<path d="M24.5 187.5h4v1h-4z"/>
<path d="M30.5 147.5h4v1h-4z"/>
<path d="M30.5 157.5h4v1h-4z"/>
<path d="M30.5 177.5h4v1h-4z"/>
<path d="M30.5 187.5h4v1h-4z"/>
<path d="M36.5 147.5h4v1h-4z"/>
<path d="M36.5 157.5h4v1h-4z"/>
<path d="M36.5 177.5h4v1h-4z"/>
<path d="M36.5 187.5h4v1h-4z"/>
<path d="M42.5 147.5h4v1h-4z"/>
<path d="M42.5 157.5h4v1h-4z"/>
<path d="M42.5 177.5h4v1h-4z"/>
<path d="M42.5 187.5h4v1h-4z"/>
<path d="M48.5 147.5h4v1h-4z"/>
<path d="M48.5 157.5h4v1h-4z"/>
<path d="M48.5 177.5h4v1h-4z"/>
<path d="M48.5 187.5h4v1h-4z"/>
<path d="M18 150.5h35v5h-35z"/>
<path d="M18 160.5h35v15h-35z"/>
<path d="M18 180.5h35v5h-35z"/>
</g>
<g fill="#000080">
<path d="M221.2 135l.3 .1v.2h-.3z"/>
<path d="M234.5 162.4h.2v.2h-.2z"/>
<path d="M175.3 155.5l.1-.1 .2 .1-.1 .3a.19 .19 0 0 1-.2-.2 .19 .19 0 0 1 0-.1z"/>
<path d="M189.3 135.9l.2-.2h.3l-.4 .3h-.1z"/>
<path d="M199.5 143.8l.7-.4-.5 .4-.2 .1z"/>
<path d="M209.8 143.8l.5-.4-.4 .6-.2 .1z"/>
<path d="M207.3 138.9l.7-.3-.3 .3-.5 .2z"/>
<path d="M208.9 143l.5-.4-.2 .4-.4 .2z"/>
<path d="M210.6 141.3l.5-.4-.2 .4-.4 .2z"/>
<path d="M210.6 143l.5-.4-.2 .4-.4 .2z"/>
<path d="M212.3 141.3l.5-.4-.2 .4-.4 .2z"/>
<path d="M212.3 143l.5-.4-.2 .4-.4 .2z"/>
<path d="M218.9 138.9l.7-.3-.3 .3-.5 .2z"/>
<path d="M218.9 143.8l.7-.4a.92 .92 0 0 1-.8 .5z"/>
<path d="M199.5 138.9l.7-.3a.96 .96 0 0 1-.7 .4z"/>
<path d="M206.5 141.2l.4-.3-.7 .6z"/>
<path d="M206.5 142.9l.4-.3-.7 .6z"/>
<path d="M206.6 142l.3-.3-.6 .7z"/>
<path d="M206.6 143.7l.3-.3-.6 .7z"/>
<path d="M208.3 141.2l.3-.3-.6 .6z"/>
<path d="M208.3 142.9l.3-.3-.6 .6z"/>
<path d="M208.3 142l.3-.3-.6 .7z"/>
<path d="M208.1 143.8l.5-.4-.6 .7z"/>
<path d="M209.1 142l.3-.3-.6 .7z"/>
<path d="M210 141.2l.3-.3-.6 .6z"/>
<path d="M210 142.9l.3-.3-.6 .6z"/>
<path d="M210 142l.3-.3-.6 .7z"/>
<path d="M210.8 142l.4-.3-.7 .7z"/>
<path d="M210.8 143.7l.4-.3-.7 .7z"/>
<path d="M211.7 141.2l.3-.3-.6 .6z"/>
<path d="M211.7 142.9l.3-.3-.6 .6z"/>
<path d="M211.7 143.7l.3-.3-.6 .6z"/>
<path d="M211.5 142.1l.5-.4-.6 .7z"/>
<path d="M212.5 142l.4-.3-.7 .7z"/>
<path d="M212.5 143.7l.4-.3-.7 .7z"/>
<path d="M213.4 141.2l.3-.3-.6 .6z"/>
<path d="M213.4 142l.3-.3-.6 .6z"/>
<path d="M213.4 143.7l.3-.3-.6 .6z"/>
<path d="M214.2 142.9l.3-.3-.6 .6z"/>
<path d="M214.2 142l.4-.3-.7 .7z"/>
<path d="M214.2 143.7l.4-.3-.7 .7z"/>
<path d="M215.1 142l.3-.3-.6 .6z"/>
<path d="M215.9 141.2l.3-.3-.6 .6z"/>
<path d="M215.9 142.9l.3-.3-.6 .6z"/>
<path d="M215.9 142l.4-.3-.7 .7z"/>
<path d="M215.9 143.7l.4-.3-.7 .7z"/>
<path d="M226.6 139l.7-.4a.92 .92 0 0 1-.7 .4z"/>
<path d="M242.1 139l.9-.5-.4 .3-.5 .2z"/>
<path d="M242.1 163.2l.9-.5a1.28 1.28 0 0 1-1 .5z"/>
<path d="M242.1 143.8l.7-.4h.2l-.7 .4-.2 .1z"/>
<path d="M243.9 162.1l.6-.4h.2l-.6 .5h-.3z"/>
<path d="M243.9 138l.8-.5-.4 .3-.4 .2z"/>
<path d="M243.9 142.8l.6-.4 .3-.1-.7 .5-.3 .1z"/>
<path d="M245.6 136.9l.9-.4a1.21 1.21 0 0 1-.9 .5z"/>
<path d="M247.4 135.9l.9-.4a1.21 1.21 0 0 1-.9 .5z"/>
<path d="M184.1 138.9l.8-.4-.9 .6z"/>
<path d="M185.8 137.9l.8-.4v.1l-.8 .5z"/>
<path d="M187.6 136.9l.6-.4h.2a1.15 1.15 0 0 1-.9 .5z"/>
<path d="M207.4 141.2l.4-.3-.7 .7z"/>
<path d="M207.4 142l.4-.3-.7 .7z"/>
<path d="M207.4 142.9l.4-.3-.7 .7z"/>
<path d="M207.4 143.7l.4-.3-.7 .7z"/>
<path d="M209.1 141.2l.4-.3-.7 .7z"/>
<path d="M209.1 143.7l.4-.3-.7 .7z"/>
<path d="M213.3 142.9l.4-.3-.7 .7z"/>
<path d="M214.2 141.2l.3-.3a.96 .96 0 0 1-.6 .6z"/>
<path d="M215 141.2l.4-.3-.6 .7z"/>
<path d="M215 142.9l.4-.3-.6 .7z"/>
<path d="M215 143.7l.4-.3-.6 .7z"/>
<path d="M245.6 161.1l.9-.4a1.42 1.42 0 0 1-.9 .5z"/>
<path d="M245.6 141.8l.7-.5h.2a1.33 1.33 0 0 1-.9 .5z"/>
<path d="M247.4 140.7l.5-.3 .3-.1v.1a1.28 1.28 0 0 1-.8 .4z"/>
<path d="M247.4 160.1l.9-.5a1.42 1.42 0 0 1-.9 .5z"/>
<path d="M169.7 155.2l1.1-.1 1.1 .1-1.1 .1z"/>
<path d="M185.3 132.3h1.1h1.1l-1.1 .1z"/>
<path d="M205.6 150.6h1.1h1.1l-1.1 .1z"/>
<path d="M215.6 134.2l1.1-.1 1.2 .1-1.2 .1z"/>
<path d="M228.8 161.5l1.2-.1 1.1 .1-1.1 .1z"/>
<path d="M169.7 154.6l1-.1 1.2 .1-1.1 .1h-.9z"/>
<path d="M185.3 131.7l.4-.1a4 4 0 0 1 1.8 .1l-1.4 .1z"/>
<path d="M205.6 151.2l2.2 .1-1.8 .1h-.3z"/>
<path d="M228.9 162.1h1.1l1.1 .1h-.5a3.8 3.8 0 0 1-1.7-.1z"/>
<path d="M215.6 134.8l1.6-.1 .6 .1-1.4 .1h-.7z"/>
<path d="M181.3 153.8l.7-.2v2h.4v.1h-1.1l.4-.1v-1.8z"/>
<path d="M218.2 150.3h.3l.1 .1v1.2l.3 .1-.4 .1-.4-.1 .2-.1a1.27 1.27 0 0 0 0-1.1z"/>
<path d="M223.7 133.9l.3-.1 .1 .1v1.2l.3 .2h-.4h-.3l.1-.1a1.27 1.27 0 0 0 0-1.2z"/>
<path d="M226.3 162.2a.27 .27 0 0 1 .4 0l.3-.1 .3 .2-.2 .2-.1-.3h-.1l-.3 .4a.5 .5 0 0 1-.3 .6l.2-.9-.1-.1-.2 .3h-.1z"/>
<path d="M213.8 149.5l1.3 .1v.1a3.3 3.3 0 0 0-.8 2.1h-.2a2.6 2.6 0 0 1 .8-1.9h-1l-.2 .3z"/>
<path d="M209.6 149.7a.67 .67 0 0 1 .6-.1 .67 .67 0 0 1 .4 .6l.1 .4a.91 .91 0 0 1-.9 1.2 .97 .97 0 0 1-.5-1.1h.3v.3a.57 .57 0 0 0 .4 .8 1.41 1.41 0 0 0 .4-1.5l-.2-.6a.32 .32 0 0 0-.5 .1l-.1 .9h-.3v-.5z"/>
<path d="M173.7 153.7a.67 .67 0 0 1 1.1 .4 1.58 1.58 0 0 1-.4 1.7 .66 .66 0 0 1-.9-.6l-.1-.4h.3a1 1 0 0 0 .3 .9h.2a1.78 1.78 0 0 0 .3-1.8 .34 .34 0 0 0-.4-.3 .34 .34 0 0 0-.3 .3l-.1 .9h-.3v-.1a1.26 1.26 0 0 1 .3-1z"/>
<path d="M178 153.7a.69 .69 0 0 1 .8-.1 .69 .69 0 0 1 .3 .6l.1 .5a.89 .89 0 0 1-.9 1.1 1.04 1.04 0 0 1-.5-1.2h.3v.5a.4 .4 0 0 0 .2 .5 .4 .4 0 0 0 .5-.1v-.1a4 4 0 0 0-.1-1.7l-.3-.1a.88 .88 0 0 0-.3 1h-.3l.1-.7z"/>
<path d="M224.8 161.4a.75 .75 0 0 1 1.1 0h-.1a.66 .66 0 0 0-1 .3l.7 .1-.4 .2a.48 .48 0 0 0-.5 .3 1.01 1.01 0 0 0 1.1 .2 .71 .71 0 0 1-1.1-.1v-.2l.2-.3-.1-.3z"/>
<path d="M179.7 153.7a.67 .67 0 0 1 1 0 .67 .67 0 0 1-.2 1l-.7 .8h.8l.2-.3v.6l-1.2-.1h-.1v-.1a3.3 3.3 0 0 0 1-1.5v-.2a.47 .47 0 0 0-.8-.1l.2 .3-.2 .2-.2-.2z"/>
<path d="M219.6 133.3a.69 .69 0 0 1 .8-.1 .69 .69 0 0 1 .3 .6 1.29 1.29 0 0 1-.5 1.6 .74 .74 0 0 1-.9-.9v-.2h.3l.1 .8a.36 .36 0 0 0 .5 .2 .36 .36 0 0 0 .2-.4v-1.4a.37 .37 0 0 0-.5-.3l-.2 .4-.1 .7h-.3a1.38 1.38 0 0 1 .3-1z"/>
<path d="M183.4 130.8l.2 .1-.1 .4 .4 .2a.47 .47 0 0 0-.6 .4l-.1 .9h.2l.4-.4a.51 .51 0 0 1-.8 .4v-.4l.2-.8-.3-.1v-.1a.44 .44 0 0 0 .5-.5z"/>
<path d="M213.4 134a.44 .44 0 0 1 .7 .2l-.2 .1v-.2h.1l-.2-.1a.35 .35 0 0 0-.4 .1 .52 .52 0 0 0 .5 .4l.1 .2a.56 .56 0 0 1-.5 .7 .56 .56 0 0 1-.6-.5l.2-.1v.2l-.1 .2 .3 .1a.45 .45 0 0 0 .5-.3v-.1l-.6-.4a.43 .43 0 0 1 .2-.5z"/>
<path d="M190.9 130.7h1.1a.97 .97 0 0 1-1 .3l.1 .6a.71 .71 0 0 1 .9 .2 .71 .71 0 0 1-.2 1 .71 .71 0 0 1-1-.2v-.3l.1-.2 .2 .2-.2 .2a.45 .45 0 0 0 .6 .3 .45 .45 0 0 0 .3-.6 .49 .49 0 0 0-.5-.6l-.4 .1z"/>
<path d="M176.3 153.7a.67 .67 0 0 1 .9 0 .67 .67 0 0 1 0 1l-.8 .8h.8l.2-.4-.1 .6h-1.2l.4-.6a1.37 1.37 0 0 0 .6-1.1 .4 .4 0 0 0-.4-.4 .4 .4 0 0 0-.4 .3l.2 .2-.2 .2-.2-.2z"/>
<path d="M222.1 133.4a.67 .67 0 0 1 1-.2 .67 .67 0 0 1 0 1l-.8 .9 .9-.1 .1-.3a.39 .39 0 0 1-.3 .6h-1l.4-.5a1.29 1.29 0 0 0 .6-1.4 .43 .43 0 0 0-.4-.2 .43 .43 0 0 0-.4 .3l.1 .2v.1l-.1 .1-.2-.2z"/>
<path d="M189.2 130.8a.65 .65 0 0 1 1.1 .4l-.3 .5a.68 .68 0 0 1 .1 1.1 .68 .68 0 0 1-1.1-.4l.1-.1h.3v.1l-.1 .3a.53 .53 0 0 0 .7-.2 .53 .53 0 0 0-.1-.7l-.5-.1a.51 .51 0 0 0 .6-.4 .51 .51 0 0 0-.3-.6l-.3 .1v.3l-.1 .1-.2-.1z"/>
<path d="M192.7 131.4h.2l.1 1a.36 .36 0 0 0 .4 .3 .36 .36 0 0 0 .3-.4v-.8l.2-.2 .1 1.3h.4a.44 .44 0 0 1-.8 .1l-.8 .2 .1 .5-.1 .1a3.3 3.3 0 0 1-.2-1.7z"/>
<path d="M232.9 160.6a.68 .68 0 0 1 1 .3v.2l-.4 .4a.63 .63 0 0 1 .5 .7 .63 .63 0 0 1-.7 .5 .54 .54 0 0 1-.7-.6h.3l.1 .1v.1l-.2 .1a.47 .47 0 0 0 .7 .2 .47 .47 0 0 0 .1-.7 .58 .58 0 0 0-.6-.4 .57 .57 0 0 0 .5-.9h-.5l-.1 .1 .1 .2-.2 .1-.1-.2z"/>
<path d="M235.5 160.7a.6 .6 0 0 1 1-.1v.3h-.2v-.1l.1-.2-.3-.1a.77 .77 0 0 0-.5 .9 .66 .66 0 0 1 .8 0 .66 .66 0 0 1 .2 .8 .69 .69 0 0 1-.8 .5 .69 .69 0 0 1-.5-.8h.3v.2a.51 .51 0 0 0 .3 .5 .78 .78 0 0 0 .1-1.3 .52 .52 0 0 0-.4 .6h-.3a1.38 1.38 0 0 1 .2-1.2z"/>
<path d="M176.6 145l.8-.1 .8 .1-.7 .1 .2 .3 .6 .4-.5-.1-.3-.2v5.3a2.66 2.66 0 0 1-.1 1.4l-.1-.8v-5.9l-.4 .3h-.4l.6-.4 .2-.3z"/>
<path d="M166.9 153.4h.4l-.2 1.1a.48 .48 0 0 1 .7-.2 .48 .48 0 0 1 .1 .6l-.1 .8 .2-.1 .2-.4v.1a.44 .44 0 0 1-.6 .4v-.3l.1-.6v-.4a.75 .75 0 0 0-.8 .8l-.1 .5h-.2l.1-.6a2.87 2.87 0 0 0 .3-1.5z"/>
<path d="M212.2 149.7a.65 .65 0 0 1 1 .4l-.3 .5a.65 .65 0 0 1 .4 .7 .65 .65 0 0 1-.7 .6 .53 .53 0 0 1-.6-.6l.1-.1 .2 .1v.1l-.2 .2a.46 .46 0 0 0 .7 .1 .46 .46 0 0 0 .1-.6 .6 .6 0 0 0-.5-.5 .48 .48 0 0 0 .5-.4 .48 .48 0 0 0-.3-.6l-.3 .2 .1 .2-.2 .2-.2-.2z"/>
<path d="M218.7 150.4l.6-.1a.44 .44 0 0 0 .6 0 .57 .57 0 0 1 .6 .8l.1 .5 .2 .1-.4 .1-.4-.1 .2-.1v-.9l-.1-.3-.3 .1a1.07 1.07 0 0 0-.1 1.2h.1l-.7 .1 .2-.3-.1-1-.2-.1-.3 .1z"/>
<path d="M224.3 133.9h.5a.44 .44 0 0 0 .7 0 .57 .57 0 0 1 .6 .8v.5l.2 .1h-.4h-.4l.2-.2 .1-.8-.2-.4-.3 .2a1.07 1.07 0 0 0-.1 1.1l.2 .1h-.8l.2-.2v-1l-.2-.2-.4 .2z"/>
<path d="M202 150.5l.1-.2a.27 .27 0 0 1 .4 .2l-.2 .9 .1 .3a.26 .26 0 0 0 .4-.2l.4-1.2 .1 .2-.2 1a.25 .25 0 0 0 .2 .2 .25 .25 0 0 0 .3-.1l.1-.2a.85 .85 0 0 0 0-.9l.2-.2a.46 .46 0 0 1 .1 .6 .94 .94 0 0 1-.7 .9 .5 .5 0 0 0-.7 .1 .49 .49 0 0 1-.5-.3 .49 .49 0 0 1 0-.5l.2-.7-.2 .1-.3 .3z"/>
<path d="M177.4 157l.2 6.6 .3-.2 .4-.1-.6 .5-.2 .2 .6 .1 .1 .1-1.1 .1-.5-.1 .7-.2a1.29 1.29 0 0 0-.8-.6l.1-.1h.2l.4 .3z"/>
<path d="M185.7 154.3a.36 .36 0 0 1 .5 .1 .54 .54 0 0 1 .9 .1 .52 .52 0 0 1 .6-.2 .52 .52 0 0 1 .4 .5v.7l.3 .2h-.8l.2-.1v-.9l-.1-.3-.2-.1a.82 .82 0 0 0-.4 1.1l.1 .2 .2 .1-.4 .1-.4-.1 .2-.1v-.9l-.1-.4-.3 .2a1.07 1.07 0 0 0-.1 1.1l.1 .1-.3 .1-.4-.1 .2-.2v-.4v-.6z"/>
<path d="M194.5 131.5a.34 .34 0 0 1 .6 0 .6 .6 0 0 1 .8 .1 .59 .59 0 0 1 .8-.1 .59 .59 0 0 1 .2 .7v.5l.3 .1-.4 .1-.5-.1 .3-.1a2.02 2.02 0 0 0-.1-1.2h-.1a.76 .76 0 0 0-.5 1l.1 .2 .2 .1a.67 .67 0 0 1-.8 0l.2-.1 .1-.1-.1-1-.1-.1h-.2a.93 .93 0 0 0-.2 1.2l.1 .1h-.7h.1a.91 .91 0 0 0-.1-1.3z"/>
<path d="M215.3 150.4l.4-.1 .1 .2a.75 .75 0 0 1 1 0 .49 .49 0 0 1 .6-.2 .49 .49 0 0 1 .3 .7v.6l.2 .1-.7 .1 .1-.1a.99 .99 0 0 0 0-1.3h-.1a.56 .56 0 0 0-.4 .8v.4l.2 .1-.4 .1-.4-.1h.2l.1-.2v-.7l-.2-.4a.55 .55 0 0 0-.5 .8l.1 .4 .2 .1-.4 .1-.4-.1 .2-.1a1.45 1.45 0 0 0-.1-1.1z"/>
<path d="M226.5 133.9h.4l.1 .1a.75 .75 0 0 1 1 0 .49 .49 0 0 1 .6-.1 .49 .49 0 0 1 .2 .6l.1 .7 .2 .1h-.7l.1-.1a.99 .99 0 0 0 0-1.2l-.1-.1a.56 .56 0 0 0-.4 .8v.4l.2 .2h-.4h-.4l.2-.1 .1-.2v-.7l-.2-.4a.55 .55 0 0 0-.5 .8l.1 .5 .2 .1h-.4h-.4l.2-.2a1.45 1.45 0 0 0-.1-1.1z"/>
<path d="M182.8 154.3h.4l.1 .2a.71 .71 0 0 1 1 0 .51 .51 0 0 1 .7-.2 .51 .51 0 0 1 .2 .6l.1 .7 .2 .1-.4 .1-.4-.1 .2-.2a1.56 1.56 0 0 0-.1-1.2 .56 .56 0 0 0-.5 .8v.5l.2 .1h-.7l.1-.1a1.37 1.37 0 0 0 0-1.2l-.1-.1a.58 .58 0 0 0-.4 .8v.5l.2 .1-.4 .1-.4-.1 .3-.1a1.44 1.44 0 0 0-.1-1.2z"/>
<path d="M217.1 136.4h.1l.1 .6a1.19 1.19 0 0 0 .7-.7h.1l-.1 .2-.3 .5h1.2l5.3 .1-.3-.5v-.3l.5 .6 .2 .2 .2-.7v.8v.7l-.2-.6a1.24 1.24 0 0 0-.6 .7h-.1v-.2l.3-.5h-6.6l.4 .4v.3l-.4-.6-.3-.1-.2 .6-.1-.5z"/>
<path d="M205.5 146.1h.1l.1 .6 .2-.1 .5-.7-.1 .4-.3 .4h10.4l-.3-.6v-.2l.4 .6 .4 .3a.61 .61 0 0 1 .1-.7l.1 .2v1.3l-.1-.1-.2-.5-.3 .2-.4 .5 .1-.3 .3-.4-5.2-.1-5.3 .1 .3 .4 .1 .3-.4-.5-.3-.2-.2 .6-.1-.5z"/>
<path d="M182.2 164.2h58.1l.9-.5-2 1.8 .1-.3 .8-.8h-2.8l-1.2 1.1 1-1.1h-2.8l-1.2 1.1 1-1.1h-2.9l-1.2 1.1 1-1.1h-2.9l-1.1 1 .9-1h-2.8l-1.2 1.1 .1-.3 .9-.8h-2.8l-1.2 1.1 .1-.3 .8-.8h-2.8l-1.2 1.1 1-1.1h-2.9l-1.2 1.1 1-1.1h-2.9l-1.2 1.1 1-1.1h-2.8l-1.2 1 1-1h-2.8l-1.2 1.1 .1-.3 .8-.8h-2.8l-1.2 1.1 .1-.3 .8-.8h-2.8l-1.2 1.1 1-1.1h-2.9l-1.2 1.1 1-1.1h-2.8l-1.2 1.1 1-1.1h-2.9l-1.2 1 1-1h-2.8l-1.2 1.1 .1-.3 .8-.8h-2.8l-1.2 1.1 .1-.3 .8-.8h-2.7l-1.3 1.1z"/>
<path d="M182.1 140l.9-.4h.1l-.6 .4 7.4-.1-.3-.4-.5-.3 .2-.1 .6 .4 .1-6.2 .1 6.2 .5-.4 .3 .1-.7 .4-.1 .3 7.5 .1 1-.4-.8 .5v4.7l.8-.4-.1 .1-.5 .3h7.4v-3.9h.2v.4l.5-.4a1.27 1.27 0 0 0-.5 1.2l.5-.4a1.3 1.3 0 0 0-.5 1.3l.5-.4a1.27 1.27 0 0 0-.5 1.2l.5-.4a1.3 1.3 0 0 0-.5 1.3l.5-.4-.5 .5h.3a1.63 1.63 0 0 0 1-.5l-.4 .5a.76 .76 0 0 0 1-.4l.3-.1-.5 .5a1.56 1.56 0 0 0 1.3-.5l-.4 .5a.78 .78 0 0 0 1.1-.4l.1-.1-.4 .5h.7l.6-.5-.4 .5a.87 .87 0 0 0 1.1-.4l.2-.1-.5 .5h.7l.6-.5-.5 .5a1.46 1.46 0 0 0 1.4-.5l-.4 .5a.84 .84 0 0 0 1-.4l.2-.1-.4 .5a1.56 1.56 0 0 0 1.3-.5l-.4 .5a.84 .84 0 0 0 1.1-.4l.1-.1-.4 .5a1.55 1.55 0 0 0 1.3-.5l-.4 .5h1v-.2l-.2 .2h-.3l.5-.5 .1-.7-.5 .5 .4-.6 .1-.7-.5 .5 .2-.3a.91 .91 0 0 0 .3-1.1l-.5 .5a1.27 1.27 0 0 0 .5-1.3l-.5 .5a1.3 1.3 0 0 0 .5-1.4l-.6 .5 .5-.6-.7 .1-.6 .5 .5-.6h-.3a1.36 1.36 0 0 0-1.1 .6l.5-.6a1.45 1.45 0 0 0-1.3 .6l.5-.6-.7 .1-.7 .5 .5-.6a1.45 1.45 0 0 0-1.3 .6l.5-.6a1.44 1.44 0 0 0-1.3 .6l.5-.6a1.42 1.42 0 0 0-1.4 .6l.5-.6a1.44 1.44 0 0 0-1.3 .6l.5-.6a1.41 1.41 0 0 0-1.4 .6l.5-.6a1.44 1.44 0 0 0-1.3 .6l.5-.6a1.41 1.41 0 0 0-1.4 .6l.5-.6a1.44 1.44 0 0 0-1.3 .6l.5-.6a.87 .87 0 0 0-1.2 .8h-.2v-.6h.2v.1l.2-.2-.4 .1v-.3l.9-.5v.1l-.5 .4h11.2l1-.5-.1 .1-.7 .5v4.6l.8-.3-.7 .4h7.5v-2.3h.1v2.3h15.3l.1-4.7h-15.4v2.4h-.1v-2.5l.9-.5v.1l-.6 .4h15.2l.9-.5v.1l-.8 .5v4.7l.8-.4-.8 .5-50.3 .2 .2 .3 .6 .4h-.3l-.5-.4-.1 6.8-.1-6.8-.6 .4h-.2l.5-.3 .3-.4-7.8-.1v-2.5h.3v2.3h15.2v-4.7h-15.2v2.4h-.3z"/>
<circle cx="211.3" cy="151.6" r=".18"/>
</g>
<text font-size="2" fill="#f0f" x="160.4" y="196.8">Title:</text>
<text font-size="1.5" fill="#000080" x="13" y="15.2">TOP-L1</text>
<text font-size="1.5" fill="#626262" x="146.6" y="92.5">Horizon</text>
<g font-size="1.5" fill="#f0f">
<text x="160.4" y="174.9">Board2Pdf:</text>
<text x="174.1" y="174.9">Colored-TOP</text>
<text x="190" y="174.9">-</text>
<text x="193.1" y="174.9">Page</text>
<text x="199.9" y="174.9">1/4</text>
<text x="160.4" y="189.9">Sheet:</text>
<text x="168.6" y="189.9">Colored-TOP</text>
<text x="160.4" y="192.6">File:</text>
<text x="166.5" y="192.6">EQY-X-123+.kicad_pcb</text>
<text x="160.4" y="202.8">KiCad</text>
<text x="160.4" y="200">Size:</text>
<text x="167" y="200">USLetter</text>
<text x="168.1" y="202.8">E.D.A.</text>
<text x="175.7" y="202.8">10.0.1</text>
<text x="182.4" y="200">Date: 6/26/2026</text>
<text x="245.4" y="200.2">Rev: A</text>
<text x="245.4" y="202.8">Id:</text>
<text x="249.5" y="202.8">/1</text>
</g>
<g font-size="1.5" fill="#0080ff">
<text x="250.8" y="186.7">Remy</text>
<text x="258.4" y="186.7">Nguyen</text>
<text x="169.5" y="196.7">EQY-X-123+</text>
<text x="186.7" y="196.7">X-dB</text>
<text x="194.6" y="196.7">Equalizer</text>
</g>
<g font-size="1.3" fill="#f0f">
<text x="35" y="11.9">1</text>
<text x="85" y="11.9">2</text>
<text x="135" y="11.9">3</text>
<text x="185" y="11.9">4</text>
<text x="235" y="11.9">5</text>
<text x="10.3" y="35.9">A</text>
<text x="267.7" y="35.9">A</text>
<text x="10.3" y="85.9">B</text>
<text x="267.7" y="85.9">B</text>
<text x="10.3" y="135.9">C</text>
<text x="267.7" y="135.9">C</text>
<text x="10.3" y="185.9">D</text>
<text x="267.7" y="185.9">D</text>
<text x="35" y="205.8">1</text>
<text x="85" y="205.8">2</text>
<text x="135" y="205.8">3</text>
<text x="185" y="205.8">4</text>
<text x="235" y="205.8">5</text>
</g>
<g font-size="1.3" fill="#004080">
<text x="63.2" y="134.1">Layer</text>
<text x="70" y="134.1">Material</text>
<text x="86.3" y="134.1">Layer</text>
<text x="93.1" y="134.1">(File)</text>
<text x="100" y="134.1">Name</text>
<text x="107.4" y="134.1">Thickness</text>
<text x="118.4" y="134.1">(mm)</text>
<text x="127.2" y="134.1">Permittivity</text>
<text x="141.2" y="134.1">Loss</text>
<text x="147.2" y="134.1">Tangent</text>
</g>
<g font-size="1" fill="#004080">
<text x="140.5" y="56.4">29.000</text>
<text x="146.8" y="56.4">mm</text>
<text x="111.8" y="60">4</text>
<text x="113.8" y="60">x</text>
<text x="115.6" y="60">Ø2.70</text>
<text x="121" y="60">M2.5</text>
<text x="174.7" y="79.4">35.00</text>
<text x="180" y="79.4">mm</text>
<text x="104.6" y="90.8">12.15</text>
<text x="109.9" y="90.8">mm</text>
<text x="66.1" y="143.7">Soldermask</text>
<text x="66.5" y="138.7">Silkscreen</text>
<text x="92.9" y="143.7">F.Mask</text>
<text x="93.3" y="138.7">F.Silk</text>
<text x="112.3" y="138.7">0.00762</text>
<text x="112.8" y="143.7">0.0254</text>
<text x="129.8" y="138.7">-----</text>
<text x="131.7" y="143.7">4.5</text>
<text x="144.8" y="138.7">-----</text>
<text x="145.7" y="143.7">0.029</text>
<text x="67.8" y="148.7">Copper</text>
<text x="93.6" y="148.7">F.Cu</text>
<text x="112.8" y="148.7">0.0432</text>
<text x="129.8" y="148.7">-----</text>
<text x="144.8" y="148.7">-----</text>
<text x="64.7" y="153.7">FR408HR</text>
<text x="72.5" y="153.7">2113</text>
<text x="92.3" y="153.7">-----</text>
<text x="112.8" y="153.7">0.2021</text>
<text x="131.7" y="153.7">3.6</text>
<text x="145.7" y="153.7">0.010</text>
<text x="67.8" y="158.7">Copper</text>
<text x="93" y="158.7">In1.Cu</text>
<text x="112.8" y="158.7">0.0175</text>
<text x="129.8" y="158.7">-----</text>
<text x="144.8" y="158.7">-----</text>
<text x="66.4" y="168.7">FR408-HR</text>
<text x="92.3" y="168.7">-----</text>
<text x="112.8" y="168.7">0.9906</text>
<text x="131.2" y="168.7">3.64</text>
<text x="145.3" y="168.7">0.0098</text>
<text x="67.8" y="178.7">Copper</text>
<text x="93" y="178.7">In2.Cu</text>
<text x="112.8" y="178.7">0.0175</text>
<text x="129.8" y="178.7">-----</text>
<text x="144.8" y="178.7">-----</text>
<text x="64.7" y="183.7">FR408HR</text>
<text x="72.5" y="183.7">2113</text>
<text x="92.3" y="183.7">-----</text>
<text x="112.8" y="183.7">0.2021</text>
<text x="131.7" y="183.7">3.6</text>
<text x="145.7" y="183.7">0.010</text>
<text x="67.8" y="188.7">Copper</text>
<text x="93.7" y="188.7">B.Cu</text>
<text x="112.8" y="188.7">0.0432</text>
<text x="129.8" y="188.7">-----</text>
<text x="144.8" y="188.7">-----</text>
<text x="66.1" y="193.7">Soldermask</text>
<text x="92.8" y="193.7">B.Mask</text>
<text x="112.8" y="193.7">0.0254</text>
<text x="131.7" y="193.7">4.5</text>
<text x="145.7" y="193.7">0.029</text>
<text x="66.5" y="198.7">Silkscreen</text>
<text x="93.3" y="198.7">B.Silk</text>
<text x="112.3" y="198.7">0.00762</text>
<text x="129.8" y="198.7">-----</text>
<text x="144.8" y="198.7">-----</text>
</g>
<g font-size="1" fill="#626262">
<text x="127.8" y="80.3">RF-In</text>
<text x="156.4" y="80.3">RF-Out</text>
<text x="143.9" y="86.7">U1</text>
<text x="145" y="94">EQY-X-123+</text>
</g>
</svg>
